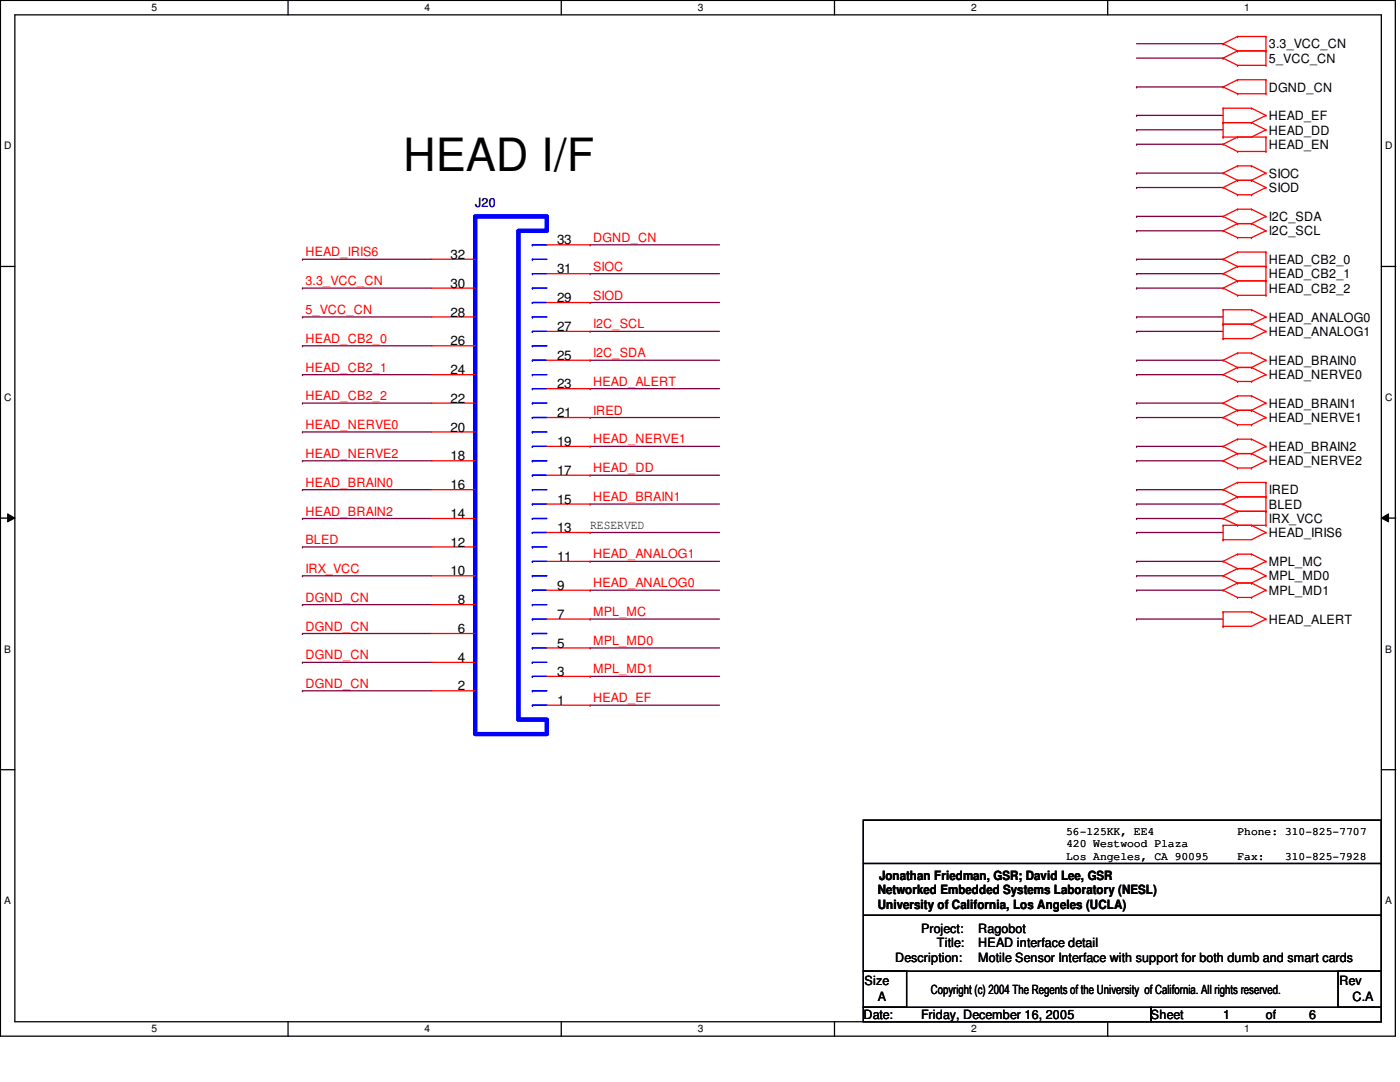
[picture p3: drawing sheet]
<svg xmlns="http://www.w3.org/2000/svg" width="279mm" height="216mm" viewBox="0 0 279 216" stroke-linecap="round" stroke-linejoin="round" font-family="sans-serif">
<path d="M.1 .1h278.4v206.7h-278.4zM3 3h272.7v200.9h-272.7z" fill="none" stroke="#000" stroke-width=".25"/>
<g fill="#fff">
<path d="M30.2 .4h1.1v2.3h-1.1z"/>
<path d="M30.2 204.2h1.1v2.3h-1.1z"/>
</g>
<path d="M57.5 .1v2.9M57.5 203.9v2.9" fill="none" stroke="#000" stroke-width=".25"/>
<g fill="#fff">
<path d="M84.8 .4h1.1v2.3h-1.1z"/>
<path d="M84.8 204.2h1.1v2.3h-1.1z"/>
</g>
<path d="M112 .1v2.9M112 203.9v2.9" fill="none" stroke="#000" stroke-width=".25"/>
<g fill="#fff">
<path d="M139.3 .4h1.1v2.3h-1.1z"/>
<path d="M139.3 204.2h1.1v2.3h-1.1z"/>
</g>
<path d="M166.5 .1v2.9M166.5 203.9v2.9" fill="none" stroke="#000" stroke-width=".25"/>
<g fill="#fff">
<path d="M193.8 .4h1.1v2.3h-1.1z"/>
<path d="M193.8 204.2h1.1v2.3h-1.1z"/>
</g>
<path d="M221.1 .1v2.9M221.1 203.9v2.9" fill="none" stroke="#000" stroke-width=".25"/>
<g fill="#fff">
<path d="M248.3 .4h1.1v2.3h-1.1z"/>
<path d="M248.3 204.2h1.1v2.3h-1.1z"/>
<path d="M.8 28h1.5v2.3h-1.5z"/>
<path d="M276.4 28h1.5v2.3h-1.5z"/>
<path d="M.8 78.2h1.5v2.3h-1.5z"/>
<path d="M276.4 78.2h1.5v2.3h-1.5z"/>
</g>
<path d="M.1 53.2h2.9M275.7 53.2h2.9" fill="none" stroke="#000" stroke-width=".25"/>
<g fill="#fff">
<path d="M.8 128.4h1.4v2.3h-1.4z"/>
<path d="M276.4 128.4h1.4v2.3h-1.4z"/>
</g>
<path d="M.1 103.4h2.9M275.7 103.4h2.9" fill="none" stroke="#000" stroke-width=".25"/>
<path d="M1.5 102.5l1.5 .9-1.5 .7zM275.7 103.4l1.4-.9v1.6z" fill="#000"/>
<path d="M1.5 102.5l1.5 .9-1.5 .7zM275.7 103.4l1.4-.9v1.6z" fill="none" stroke="#000" stroke-width=".2"/>
<g fill="#fff">
<path d="M.8 178.6h1.3v2.3h-1.3z"/>
<path d="M276.4 178.6h1.3v2.3h-1.3z"/>
</g>
<path d="M.1 153.6h2.9M275.7 153.6h2.9M172.3 163.7h103.4v30.1h-103.4zM172.3 172.3h103.4M275.7 172.3h.1M172.3 193.8h8.6v7.2h-8.6zM172.3 182.6h103.4M267 193.8h8.7v7.2h-8.7zM275.7 182.6h.1M172.3 201h57.4v2.9h-57.4zM229.7 201h46v2.9h-46z" fill="none" stroke="#000" stroke-width=".25"/>
<g fill="none" stroke="#800040" stroke-width=".25">
<path d="M226.8 17.4h.1M226.8 8.7h17.3M226.8 11.6h17.3M226.8 17.4h17.3M244.1 8.7h.1M244.1 11.6h.1M226.8 23h.1M226.8 25.9h.1M226.8 28.8h.1M226.8 34.5h.1M226.8 37.4h.1M226.8 23h17.3"/>
<path d="M226.8 25.9h17.3M226.8 28.8h17.3M226.8 34.5h17.3M226.8 37.4h17.3M60.4 51.7h.1M60.4 57.5h.1M60.4 51.7h25.8M60.4 57.5h25.8M117.8 54.6h.1M117.8 48.9h.1M117.8 54.6h25.8M117.8 48.9h25.8"/>
<path d="M226.8 43.2h.1M226.8 46.1h.1M226.8 51.7h.1M226.8 54.6h.1M226.8 57.5h.1M226.8 51.7h17.3M226.8 57.5h17.3M226.8 54.6h17.3M226.8 43.2h17.3M226.8 46.1h17.3M60.4 63.2h.1M60.4 69h.1"/>
<path d="M60.4 74.8h.1M60.4 63.2h25.8M60.4 69h25.8M60.4 74.8h25.8M117.8 66.1h.1M117.8 71.9h.1M117.8 60.4h.1M117.8 77.6h.1M117.8 66.1h25.8M117.8 71.9h25.8M117.8 60.4h25.8M117.8 77.6h25.8"/>
<path d="M226.8 63.2h.1M226.8 66.1h.1M226.8 71.9h.1M226.8 74.8h.1M226.8 66.1h17.3M226.8 71.9h17.3M226.8 63.2h17.3M226.8 74.8h17.3M60.4 86.2h.1M60.4 91.9h.1M60.4 80.4h.1M60.4 97.7h.1"/>
<path d="M60.4 86.2h25.8M60.4 91.9h25.8M60.4 80.4h25.8M60.4 97.7h25.8M117.8 83.3h.1M117.8 94.8h.1M117.8 89.1h.1M117.8 83.3h25.8M117.8 94.8h25.8M117.8 89.1h25.8M226.8 80.4h.1M226.8 83.3h.1"/>
<path d="M226.8 89.1h.1M226.8 91.9h.1M226.8 97.7h.1M226.8 83.3h17.3M226.8 89.1h17.3M226.8 91.9h17.3M226.8 80.4h17.3M226.8 97.7h17.3M60.4 103.5h.1M60.4 109.1h.1M60.4 114.9h.1M60.4 103.5h25.8"/>
<path d="M60.4 109.1h25.8M60.4 114.9h25.8M117.8 100.6h.1M117.8 117.8h.1M117.8 112h.1M117.8 106.3h.1M117.8 100.6h25.8M117.8 117.8h25.8M117.8 112h25.8M117.8 106.3h25.8M226.8 100.6h.1M226.8 112h.1"/>
<path d="M226.8 114.9h.1M226.8 117.8h.1M226.8 103.5h.1M226.8 106.3h.1M226.8 103.5h17.3M226.8 100.6h17.3M226.8 117.8h17.3M226.8 112h17.3M226.8 114.9h17.3M226.8 106.3h17.3M60.4 120.6h.1M60.4 132.2h.1"/>
<path d="M60.4 126.4h.1M60.4 137.8h.1M60.4 120.6h25.8M60.4 132.2h25.8M60.4 126.4h25.8M60.4 137.8h25.8M117.8 123.5h.1M117.8 129.3h.1M117.8 135h.1M117.8 123.5h25.8M117.8 129.3h25.8M117.8 135h25.8"/>
<path d="M226.8 123.5h.1M226.8 123.5h17.3M117.8 140.7h.1M117.8 140.7h25.8"/>
</g>
<g fill="none" stroke="#f00" stroke-width=".25">
<path d="M244.1 8.7h.1M244.1 17.4h.1M244.1 11.6h.1M244.1 8.7l2.9 1.5M244.1 17.4l2.9 1.3M244.1 11.6l2.9 1.4M247 7.3h.1M247 10.2h.1M247 15.9h.1M247 18.7h.1M247 13h.1M247 7.3h5.6"/>
<path d="M247 7.3l-2.9 1.4M247 10.2h5.6M247 15.9h5.6M247 15.9l-2.9 1.5M247 18.7h5.6M247 10.2l-2.9 1.4M247 13h5.6M252.6 10.2h.1M252.6 7.3h.1M252.6 18.7h.1M252.6 15.9h.1M252.6 13h.1"/>
<path d="M252.6 7.3v5.7M252.6 15.9v2.8M244.1 21.6h.1M244.1 24.5h.1M244.1 27.3h.1M244.1 28.8h.1M244.1 34.5h.1M244.1 37.4h.1M244.1 21.6h5.7M244.1 21.6v5.7M244.1 24.5h5.7M244.1 27.3h8.5"/>
<path d="M244.1 28.8l2.9 1.4M244.1 34.5l2.9 1.5M244.1 37.4l2.9 1.5M247 27.3h.1M247 30.2h.1M247 33.1h.1M247 36h.1M247 38.9h.1M247 27.3l-2.9 1.5M247 30.2h5.6M247 33.1l-2.9 1.4M247 33.1h2.8"/>
<path d="M247 36h2.8M247 36l-2.9 1.4M247 38.9h2.8M249.8 21.6h.1M249.8 24.5h.1M249.8 33.1h.1M249.8 36h.1M249.8 38.9h.1M249.8 21.6l2.8 1.4M249.8 24.5l2.8 1.4M249.8 33.1l2.8 1.4M249.8 36l2.8 1.4"/>
<path d="M252.6 23h.1M252.6 25.9h.1M252.6 30.2h.1M252.6 27.3h.1M252.6 34.5h.1M252.6 37.4h.1M252.6 27.3v2.9M252.6 23l-2.8 1.5M252.6 25.9l-2.8 1.4M252.6 34.5l-2.8 1.5M252.6 37.4l-2.8 1.5M86.2 57.5h8.6"/>
<path d="M86.2 51.7h8.6M109.1 54.6h8.7M109.1 48.9h8.7M244.1 51.7h.1M244.1 43.2h.1M244.1 46.1h.1M244.1 54.6h.1M244.1 57.5h.1M244.1 51.7l2.9 1.5M244.1 43.2l2.9 1.4M244.1 46.1l2.9 1.3M244.1 54.6l2.9 1.4"/>
<path d="M244.1 57.5l2.9 1.4M247 50.3h.1M247 53.2h.1M247 41.7h.1M247 44.6h.1M247 47.4h.1M247 56h.1M247 58.9h.1M247 50.3h5.6M247 50.3l-2.9 1.4M247 53.2h5.6M247 41.7l-2.9 1.5"/>
<path d="M247 41.7h2.8M247 44.6h2.8M247 44.6l-2.9 1.5M247 47.4h2.8M247 53.2l-2.9 1.4M247 56h5.6M247 56l-2.9 1.5M247 58.9h5.6M249.8 41.7h.1M249.8 44.6h.1M249.8 47.4h.1M249.8 41.7l2.8 1.5"/>
<path d="M249.8 44.6l2.8 1.5M252.6 53.2h.1M252.6 50.3h.1M252.6 43.2h.1M252.6 46.1h.1M252.6 56h.1M252.6 58.9h.1M252.6 50.3v8.6M252.6 43.2l-2.8 1.4M252.6 46.1l-2.8 1.3M86.2 74.8h8.6M86.2 69h8.6"/>
<path d="M86.2 63.2h8.6M109.1 77.6h8.7M109.1 71.9h8.7M109.1 66.1h8.7M109.1 60.4h8.7M244.1 61.8h.1M244.1 64.7h.1M244.1 67.6h.1M244.1 71.9h.1M244.1 74.8h.1M244.1 61.8v5.8M244.1 61.8h5.7"/>
<path d="M244.1 64.7h5.7M244.1 71.9l2.9 1.4M244.1 74.8l2.9 1.3M247 70.4h.1M247 73.3h.1M247 76.1h.1M247 79h.1M247 70.4l-2.9 1.5M247 70.4h2.8M247 73.3h2.8M247 73.3l-2.9 1.5M247 76.1h2.8"/>
<path d="M247 79l-2.9 1.4M247 79h2.8M249.8 61.8h.1M249.8 64.7h.1M249.8 70.4h.1M249.8 73.3h.1M249.8 76.1h.1M249.8 79h.1M249.8 61.8l2.8 1.4M249.8 64.7l2.8 1.4M249.8 70.4l2.8 1.5M249.8 73.3l2.8 1.5"/>
<path d="M249.8 79l2.8 1.4M252.6 63.2h.1M252.6 66.1h.1M252.6 71.9h.1M252.6 74.8h.1M252.6 63.2l-2.8 1.5M252.6 66.1l-2.8 1.5h-5.7M252.6 71.9l-2.8 1.4M252.6 74.8l-2.8 1.3M86.2 97.7h8.6M86.2 91.9h8.6M86.2 86.2h8.6"/>
<path d="M86.2 80.4h8.6M109.1 94.8h8.7M109.1 89.1h8.7M109.1 83.3h8.7M244.1 80.4h.1M244.1 83.3h.1M244.1 89.1h.1M244.1 91.9h.1M244.1 97.7h.1M244.1 80.4l2.9 1.5M244.1 83.3l2.9 1.5M244.1 89.1l2.9 1.4"/>
<path d="M244.1 91.9l2.9 1.5M244.1 97.7l2.9 1.4M247 81.9h.1M247 84.8h.1M247 87.6h.1M247 90.5h.1M247 93.4h.1M247 96.3h.1M247 99.1h.1M247 81.9h2.8M247 81.9l-2.9 1.4M247 84.8h2.8"/>
<path d="M247 87.6l-2.9 1.5M247 87.6h2.8M247 90.5h2.8M247 90.5l-2.9 1.4M247 93.4h2.8M247 96.3h5.6M247 96.3l-2.9 1.4M247 99.1h5.6M247 99.1l-2.9 1.5M249.8 81.9h.1M249.8 84.8h.1M249.8 87.6h.1"/>
<path d="M249.8 90.5h.1M249.8 93.4h.1M249.8 81.9l2.8 1.4M249.8 87.6l2.8 1.5M249.8 90.5l2.8 1.4M252.6 80.4h.1M252.6 83.3h.1M252.6 89.1h.1M252.6 91.9h.1M252.6 99.1h.1M252.6 96.3h.1M252.6 96.3v8.5"/>
<path d="M252.6 80.4l-2.8 1.5M252.6 83.3l-2.8 1.5M252.6 89.1l-2.8 1.4M252.6 91.9l-2.8 1.5M86.2 114.9h8.6M86.2 109.1h8.6M86.2 103.5h8.6M109.1 117.8h8.7M109.1 112h8.7M109.1 106.3h8.7M109.1 100.6h8.7M244.1 100.6h.1"/>
<path d="M244.1 112h.1M244.1 114.9h.1M244.1 117.8h.1M244.1 103.5h.1M244.1 104.8h.1M244.1 107.7h.1M244.1 104.8v2.9M244.1 100.6l2.9 1.4M244.1 112l2.9 1.5M244.1 114.9l2.9 1.4M244.1 117.8l2.9 1.4M244.1 103.5l2.9 1.3"/>
<path d="M244.1 104.8h8.5M247 102h.1M247 110.6h.1M247 113.5h.1M247 116.3h.1M247 119.2h.1M247 104.8h.1M247 102h5.6M247 110.6l-2.9 1.4M247 110.6h2.8M247 113.5h2.8M247 113.5l-2.9 1.4"/>
<path d="M247 116.3h2.8M247 116.3l-2.9 1.5M247 119.2h2.8M247 102l-2.9 1.5M249.8 110.6h.1M249.8 113.5h.1M249.8 116.3h.1M249.8 119.2h.1M249.8 104.8h.1M249.8 110.6l2.8 1.4M249.8 113.5l2.8 1.4M249.8 116.3l2.8 1.5"/>
<path d="M249.8 104.8l2.8 1.5M252.6 102h.1M252.6 112h.1M252.6 114.9h.1M252.6 117.8h.1M252.6 104.8h.1M252.6 106.3h.1M252.6 112l-2.8 1.5M252.6 114.9l-2.8 1.4M252.6 117.8l-2.8 1.4M252.6 106.3l-2.8 1.4h-5.7M86.2 137.8h8.6"/>
<path d="M86.2 132.2h8.6M86.2 126.4h8.6M86.2 120.6h8.6M109.1 135h8.7M109.1 129.3h8.7M109.1 123.5h8.7M244.1 122.1h.1M244.1 125h.1M244.1 122.1v2.9M244.1 122.1h5.7M249.8 122.1h.1M249.8 122.1l2.8 1.4"/>
<path d="M252.6 123.5h.1M252.6 123.5l-2.8 1.5h-5.7M109.1 140.7h8.7"/>
</g>
<g fill="none" stroke="#00f" stroke-width=".25">
<path d="M106.3 57.5h.1M106.3 54.6h.1M106.3 51.7h.1M106.3 48.9h.1M106.3 57.5h2.8M106.3 54.6h2.8M106.3 51.7h2.8M106.3 48.9h2.8M106.3 66.1h.1M106.3 77.6h.1M106.3 60.4h.1M106.3 63.2h.1"/>
<path d="M106.3 74.8h.1M106.3 71.9h.1M106.3 69h.1M106.3 66.1h2.8M106.3 77.6h2.8M106.3 60.4h2.8M106.3 63.2h2.8M106.3 74.8h2.8M106.3 71.9h2.8M106.3 69h2.8M106.3 97.7h.1M106.3 94.8h.1"/>
<path d="M106.3 91.9h.1M106.3 89.1h.1M106.3 86.2h.1M106.3 80.4h.1M106.3 83.3h.1M106.3 97.7h2.8M106.3 94.8h2.8M106.3 91.9h2.8M106.3 89.1h2.8M106.3 86.2h2.8M106.3 80.4h2.8M106.3 83.3h2.8"/>
<path d="M106.3 106.3h.1M106.3 112h.1M106.3 114.9h.1M106.3 100.6h.1M106.3 117.8h.1M106.3 103.5h.1M106.3 109.1h.1M106.3 106.3h2.8M106.3 112h2.8M106.3 114.9h2.8M106.3 100.6h2.8M106.3 117.8h2.8"/>
<path d="M106.3 103.5h2.8M106.3 109.1h2.8M106.3 137.8h.1M106.3 135h.1M106.3 132.2h.1M106.3 129.3h.1M106.3 126.4h.1M106.3 123.5h.1M106.3 120.6h.1M106.3 137.8h2.8M106.3 135h2.8M106.3 132.2h2.8"/>
<path d="M106.3 129.3h2.8M106.3 126.4h2.8M106.3 123.5h2.8M106.3 120.6h2.8M106.3 140.7h.1M106.3 140.7h2.8"/>
</g>
<path d="M94.8 43.2h14.3v2.9h-5.6v97.5h5.6v2.9h-14.3z" fill="none" stroke="#00f" stroke-width=".85"/>
<text font-size="9.1" x="80.4" y="34.1">HEAD I/F</text>
<g font-size="2.6">
<text x="89.9" y="51.6">32</text>
<text x="111.2" y="48.8">33</text>
<text x="89.9" y="57.4">30</text>
<text x="111.2" y="54.5">31</text>
<text x="89.9" y="63.2">28</text>
<text x="111.2" y="60.3">29</text>
<text x="89.9" y="68.9">26</text>
<text x="111.2" y="71.8">25</text>
<text x="111.2" y="66">27</text>
<text x="89.9" y="74.7">24</text>
<text x="111.2" y="77.5">23</text>
<text x="89.9" y="80.3">22</text>
<text x="111.2" y="83.2">21</text>
<text x="89.9" y="86.1">20</text>
<text x="111.2" y="89">19</text>
<text x="89.9" y="91.9">18</text>
<text x="111.2" y="94.7">17</text>
<text x="89.9" y="97.6">16</text>
<text x="111.2" y="100.5">15</text>
<text x="89.9" y="103.4">14</text>
<text x="111.2" y="106.2">13</text>
<text x="89.9" y="109.1">12</text>
<text x="111.2" y="111.9">11</text>
<text x="89.9" y="114.8">10</text>
<text x="111.2" y="117.7">9</text>
<text x="91.4" y="120.6">8</text>
<text x="111.2" y="123.4">7</text>
<text x="91.4" y="126.3">6</text>
<text x="111.2" y="129.2">5</text>
<text x="91.4" y="137.8">2</text>
<text x="91.4" y="132.1">4</text>
<text x="111.2" y="134.9">3</text>
<text x="111.2" y="140.6">1</text>
</g>
<g font-size="2.5">
<text x="253.2" y="9.7">3.3_VCC_CN</text>
<text x="253.2" y="12.5">5_VCC_CN</text>
<text x="253.2" y="18.3">DGND_CN</text>
<text x="253.2" y="24">HEAD_EF</text>
<text x="253.2" y="26.8">HEAD_DD</text>
<text x="253.2" y="29.7">HEAD_EN</text>
<text x="253.2" y="35.5">SIOC</text>
<text x="253.2" y="38.4">SIOD</text>
<text x="253.2" y="44.1">I2C_SDA</text>
<text x="253.2" y="47">I2C_SCL</text>
<text x="253.2" y="52.7">HEAD_CB2_0</text>
<text x="253.2" y="55.5">HEAD_CB2_1</text>
<text x="253.2" y="58.4">HEAD_CB2_2</text>
<text x="253.2" y="64.2">HEAD_ANALOG0</text>
<text x="253.2" y="67.1">HEAD_ANALOG1</text>
<text x="253.2" y="72.8">HEAD_BRAIN0</text>
<text x="253.2" y="75.7">HEAD_NERVE0</text>
<text x="253.2" y="81.4">HEAD_BRAIN1</text>
<text x="253.2" y="84.2">HEAD_NERVE1</text>
<text x="253.2" y="90">HEAD_BRAIN2</text>
<text x="253.2" y="92.9">HEAD_NERVE2</text>
<text x="253.2" y="98.6">IRED</text>
<text x="253.2" y="101.5">BLED</text>
<text x="117.8" y="105.6">RESERVED</text>
<text x="253.2" y="104.4">IRX_VCC</text>
<text x="253.2" y="107.2">HEAD_IRIS6</text>
<text x="253.2" y="112.9">MPL_MC</text>
<text x="253.2" y="115.8">MPL_MD0</text>
<text x="253.2" y="118.7">MPL_MD1</text>
<text x="253.2" y="124.5">HEAD_ALERT</text>
<text x="175.2" y="178.4">Networked Embedded Systems Laboratory (NESL)</text>
<text x="175.4" y="175.5">Jonathan Friedman, GSR; David Lee, GSR</text>
<text x="175.2" y="181.4">University of California, Los Angeles (UCLA)</text>
<text x="178.6" y="191.9">Description:</text>
<text x="183.8" y="186.2">Project:</text>
<text x="186.9" y="189.1">Title:</text>
<text x="195.2" y="186.2">Ragobot</text>
<text x="195.2" y="189.1">HEAD interface detail</text>
<text x="195.2" y="191.9">Motile Sensor Interface with support for both dumb and smart cards</text>
<text x="172.6" y="196.5">Size</text>
<text x="267.3" y="196.5">Rev</text>
<text x="172.3" y="203.4">Date:</text>
<text x="175.2" y="199.6">A</text>
<text x="183.8" y="203.4">Friday, December 16, 2005</text>
<text x="185.8" y="198.4">Copyright (c) 2004 The Regents of the University of California. All rights reserved.</text>
<text x="229.7" y="203.4">Sheet</text>
<text x="244.1" y="203.4">1</text>
<text x="252.6" y="203.4">of</text>
<text x="261.3" y="203.4">6</text>
<text x="269.9" y="199.6">C.A</text>
</g>
<text font-size="2.5" fill="#000080" x="94.8" y="41.2">J20</text>
<g font-size="2.5" fill="#f00">
<text x="61" y="51.1">HEAD_IRIS6</text>
<text x="118.4" y="48.3">DGND_CN</text>
<text x="61" y="56.9">3.3_VCC_CN</text>
<text x="118.4" y="54">SIOC</text>
<text x="118.4" y="59.8">SIOD</text>
<text x="61" y="62.7">5_VCC_CN</text>
<text x="118.4" y="65.5">I2C_SCL</text>
<text x="61" y="68.4">HEAD_CB2_0</text>
<text x="118.4" y="71.3">I2C_SDA</text>
<text x="61" y="74.2">HEAD_CB2_1</text>
<text x="118.4" y="77">HEAD_ALERT</text>
<text x="61" y="79.8">HEAD_CB2_2</text>
<text x="118.4" y="82.7">IRED</text>
<text x="61" y="85.6">HEAD_NERVE0</text>
<text x="118.4" y="88.5">HEAD_NERVE1</text>
<text x="61" y="91.4">HEAD_NERVE2</text>
<text x="118.4" y="94.2">HEAD_DD</text>
<text x="61" y="97.1">HEAD_BRAIN0</text>
<text x="118.4" y="100">HEAD_BRAIN1</text>
<text x="61" y="102.9">HEAD_BRAIN2</text>
<text x="61" y="108.5">BLED</text>
<text x="118.4" y="111.4">HEAD_ANALOG1</text>
<text x="61" y="114.3">IRX_VCC</text>
<text x="118.4" y="117.2">HEAD_ANALOG0</text>
<text x="61" y="120.1">DGND_CN</text>
<text x="61" y="125.8">DGND_CN</text>
<text x="118.4" y="122.9">MPL_MC</text>
<text x="61" y="131.6">DGND_CN</text>
<text x="118.4" y="128.7">MPL_MD0</text>
<text x="61" y="137.2">DGND_CN</text>
<text x="118.4" y="134.4">MPL_MD1</text>
<text x="118.4" y="140.1">HEAD_EF</text>
</g>
<g font-size="2.3">
<text x="212.8" y="166.5">56-125KK, EE4</text>
<text x="247" y="166.5">Phone: 310-825-7707</text>
<text x="212.8" y="169.1">420 Westwood Plaza</text>
<text x="212.8" y="171.6">Los Angeles, CA 90095</text>
<text x="247" y="171.6">Fax:</text>
<text x="256.5" y="171.6">310-825-7928</text>
</g>
<g font-size="2">
<text x="30.2" y="2.2">5</text>
<text x="84.8" y="2.2">4</text>
<text x="139.3" y="2.2">3</text>
<text x="193.8" y="2.2">2</text>
<text x="248.3" y="2.2">1</text>
<text x=".8" y="29.8">D</text>
<text x="276.4" y="29.8">D</text>
<text x=".8" y="80">C</text>
<text x="276.4" y="80">C</text>
<text x=".8" y="130.2">B</text>
<text x="276.4" y="130.2">B</text>
<text x=".8" y="180.4">A</text>
<text x="276.4" y="180.4">A</text>
<text x="30.2" y="206">5</text>
<text x="84.8" y="206">4</text>
<text x="139.3" y="206">3</text>
<text x="193.8" y="206">2</text>
<text x="248.3" y="206">1</text>
</g>
</svg>
